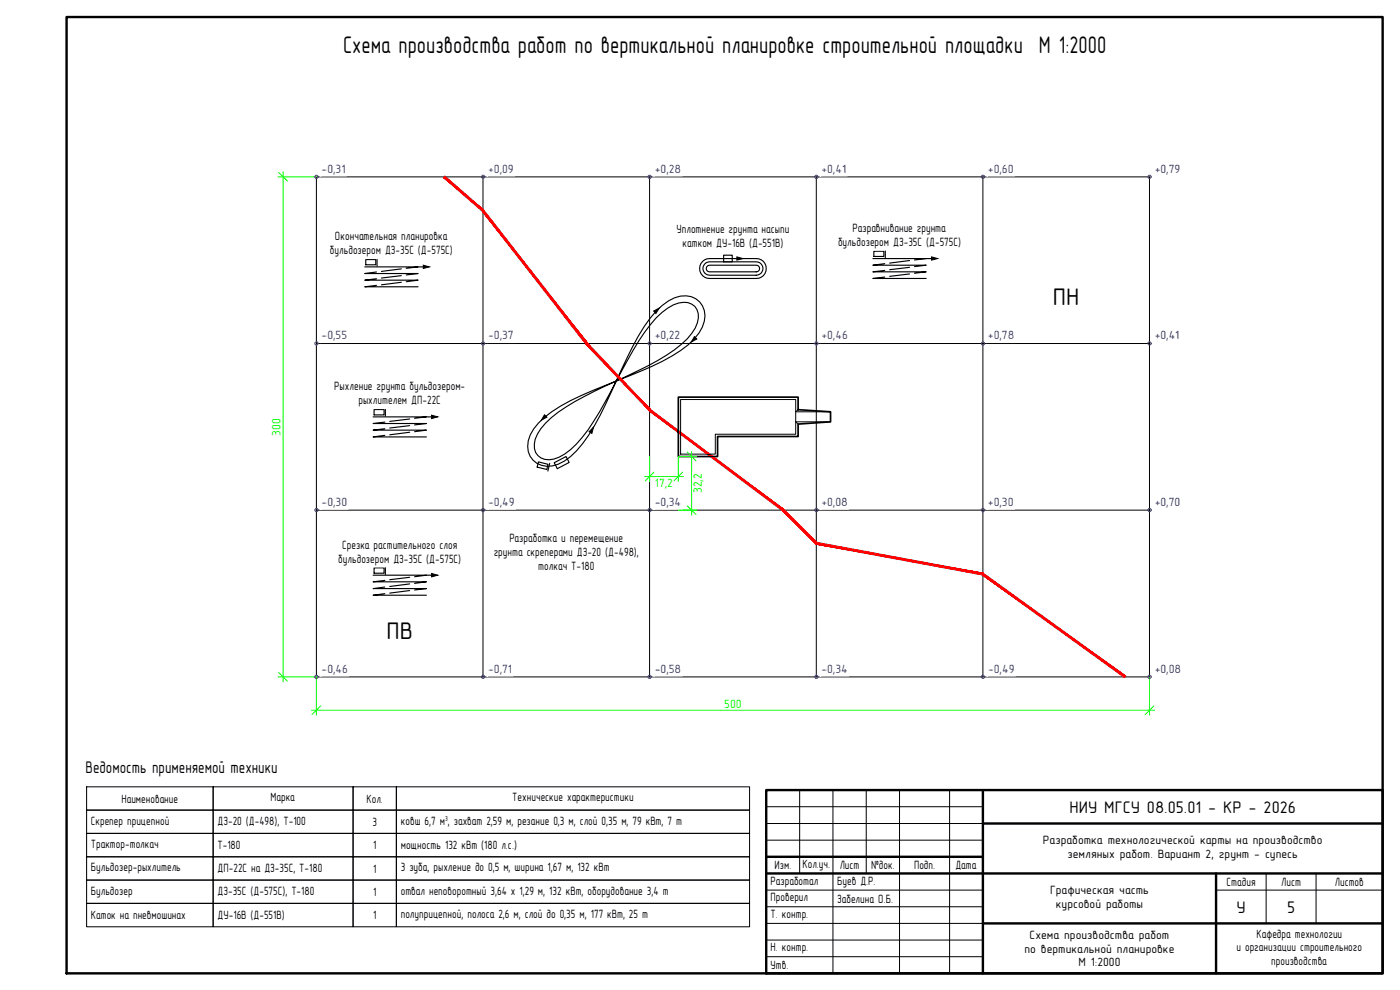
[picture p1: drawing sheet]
<svg xmlns="http://www.w3.org/2000/svg" width="420mm" height="297mm" viewBox="0 0 420 297" stroke-linecap="round" stroke-linejoin="round" font-family="sans-serif">
<g fill="none" stroke="#000" stroke-width=".34">
<path d="M109.8 77.9h3v1.5h-3zM113.2 77.5v2.4M210.9 78.4l1.3-.7 .8-.1h13.9a2.98 2.98 0 0 1 3.1 3 2.98 2.98 0 0 1-3.1 3h-13.9a2.98 2.98 0 0 1-2.8-1.9 2.98 2.98 0 0 1 .7-3.3zM211.5 79.1l.5-.3 1-.2h13.9a2.01 2.01 0 0 1 2.1 2 2.01 2.01 0 0 1-2.1 2h-13.9a2.03 2.03 0 0 1-1.9-1.3 2.03 2.03 0 0 1 .4-2.2zM212.3 79.9l.7-.3h13.9a1 1 0 0 1 1.1 1 1 1 0 0 1-1.1 1h-13.9a.99 .99 0 0 1-1-.6 .99 .99 0 0 1 .3-1.1zM217.2 76.6h2.6v2h-2.6zM262 77.6h16l-3.6 .4M262.3 75.4h3v1.5h-3zM265.5 79.1l-3.5 .5h16l-3.6 .4M265.7 75v2.4M273 78.2l-6 .7M278 77.6h1.6"/>
<path d="M109.5 80.1h16l-3.6 .4M113 81.6l-3.5 .5h16l-3.6 .4M113 83.6l-3.5 .5h16l-3.6 .4M113 85.6l-3.5 .4h16M120.4 80.7l-5.9 .7M120.4 82.7l-5.9 .7M120.4 84.7l-5.9 .8M125.5 80.1h1.5M265.5 81.1l-3.5 .5h16l-3.6 .4M265.5 83.1l-3.5 .5h16M273 80.2l-6 .7M273 82.2l-6 .7"/>
<path d="M112 125.1h16l-3.6 .4M112.3 122.9h3v1.6h-3zM115.5 126.6l-3.5 .5h16l-3.6 .4M115.5 128.6l-3.5 .5h16l-3.6 .4M115.5 130.6l-3.5 .5h16M115.7 122.5v2.4M122.9 125.7l-5.9 .7M122.9 127.7l-5.9 .7M122.9 129.7l-5.9 .8M128 125.1h1.5M161.6 126.9a9.7 9.7 0 0 0-3.1 8.6 6.2 6.2 0 0 0 9 3.8 18.1 18.1 0 0 0 7.3-6.2 93.4 93.4 0 0 0 10.2-18.8l-3.4 6.3a50.4 50.4 0 0 1-10.4 14.3 9.9 9.9 0 0 1-7.8 2.9 4.3 4.3 0 0 1-2.8-6 20.6 20.6 0 0 1 9.3-9.7l8.6-4.8 12.9-6a52.4 52.4 0 0 0 14.8-9.6 9.8 9.8 0 0 0 3.3-7.6 4.3 4.3 0 0 0-5.8-3.2 16.8 16.8 0 0 0-8.5 6.5 107.9 107.9 0 0 0-10.2 16.9l1.6-3.5a67 67 0 0 1 10.3-17.4 12.6 12.6 0 0 1 9-4.6 6.2 6.2 0 0 1 4.9 9.4 20.5 20.5 0 0 1-9.2 8.6 160.1 160.1 0 0 1-20.2 9 64.9 64.9 0 0 0-18 9.4zM161.6 138.6l2.9 .7-.4 1.6-2.9-.7z"/>
<path d="M165 139l-.6 2.3M166.3 138.8l3.6-1.8 .9 1.8-3.5 1.8zM112 172.6h16l-3.6 .4M112.3 170.4h3v1.6h-3zM115.5 174.1l-3.5 .5h16l-3.6 .4M115.5 176.1l-3.5 .5h16l-3.6 .4M115.5 178.1l-3.5 .5h16M115.7 170v2.4M122.9 173.2l-5.9 .7M122.9 175.2l-5.9 .8M122.9 177.2l-5.9 .8M128 172.6h1.5"/>
</g>
<path d="M127 79.6l1.9 .5-1.9 .4zM221.1 77.1l1.9 .5-1.9 .4zM279.6 77.1l1.8 .5-1.8 .4zM196.2 93.3l1.6-.9-1 1.7zM208.4 101l.7 .7-1.6 .9zM129.5 124.6l1.9 .5-1.9 .5zM163.4 124.4l.7 .8-1.6 .9zM176.8 129.5l1.3-1.3-.5 1.8zM129.5 172.1l1.9 .5-1.9 .5z" fill="#000" stroke="#000" stroke-width=".3"/>
<path d="M95 53.1h250v150h-250zM144.9 53.1v150M194.9 53.1v150M245 53.1v150M295 53.1v150M95 103.1h250M95 153.1h250" fill="none" stroke="#000" stroke-width=".3"/>
<path d="M294.9 172.5l42.6 30.8 .4-.5zM295.1 172l42.8 30.8-43-30.3zM244.8 163.3l50.1 9.2 .2-.5zM245.1 162.7l50 9.3-50.3-8.7zM234.9 153.3l9.9 10 .3-.6zM235.2 152.9l9.9 9.8-10.2-9.4zM194.8 123.2l40.1 30.1 .3-.4zM195.2 122.8l40 30.1-40.4-29.7zM175.8 103.3l19 19.9 .4-.4zM175.8 103.3l.5-.4 18.9 19.9zM144.7 63.4l31.1 39.9 .5-.4zM145.2 63l31.1 39.9-31.6-39.5zM133.1 53.3l11.6 10.1 .5-.4zM133.5 52.8l11.7 10.2-12.1-9.7z" fill="#f00" stroke="#f00" stroke-width=".3"/>
<g fill="#fff" stroke="#fff" stroke-width=".3">
<path d="M115.5 185.6v7l8.9-7zM115.5 192.6l8.9-7v7z"/>
<path d="M315.5 85.6v7l8.9-7zM315.5 92.6l8.9-7v7z"/>
</g>
<g fill="none" stroke="#0f0" stroke-width=".3">
<path d="M83.4 53.1h11.6M83.7 51.8l2.6 2.5M85 51.5v153.1M194.9 137v7.5M206.2 135.7l2.7 2.6M207.6 135.5v19.1M209.1 137h-5.5v7.5M193.5 143h11.6M196.3 141.7l-2.6 2.6M203.6 153.1h5.5M204.9 141.7l-2.6 2.6M206.2 151.8l2.7 2.6"/>
<path d="M83.4 203.1h11.6v11.5M83.7 201.8l2.6 2.6M93.5 213.1h253M96.3 211.8l-2.7 2.6M345 203.1v11.5M346.3 211.8l-2.6 2.6"/>
</g>
<g fill="#fff" stroke="#fff" stroke-width=".3">
<path d="M217.4 209.5v3l5.2-3zM217.4 212.5l5.2-3v3z"/>
<path d="M81.4 125.5v5.2h3zM81.4 125.5h3v5.2z"/>
<path d="M196.6 143.3v3.5l5.4-3.5zM196.6 146.8l5.4-3.5v3.5z"/>
<path d="M207.9 142.1v5.9h3.5zM207.9 142.1h3.5v5.9z"/>
</g>
<path d="M203.6 119.2h35.9v3.7l9.8 .7v3l-9.8 .6v3.8h-24.2v6h-11.7z" fill="none" stroke="#000" stroke-width=".51"/>
<path d="M204.3 119.9h34.5v10.4h-24.1v6h-10.4zM239.5 122.9l-.7 .7h10.5M249.3 126.6h-10.5l.7 .6" fill="none" stroke="#000" stroke-width=".3"/>
<g fill="#fff" stroke="#fff" stroke-width=".3">
<path d="M96.3 48.8v4l7.6-4zM96.3 52.8l7.6-4v4z"/>
<path d="M146.3 48.8v4l8.1-4zM146.3 52.8l8.1-4v4z"/>
<path d="M196.3 48.8v4l8.4-4zM196.3 52.8l8.4-4v4z"/>
<path d="M246.3 48.8v4l7.9-4zM246.3 52.8l7.9-4v4z"/>
<path d="M296.3 48.8v4l8.2-4zM296.3 52.8l8.2-4v4z"/>
<path d="M346.3 48.8v4l8.2-4zM346.3 52.8l8.2-4v4z"/>
<path d="M96.3 98.7v4.1l8.1-4.1zM96.3 102.8l8.1-4.1v4.1z"/>
<path d="M146.3 98.7v4.1l8.1-4.1zM146.3 102.8l8.1-4.1v4.1z"/>
<path d="M196.3 98.7v4.1l8.1-4.1zM196.3 102.8l8.1-4.1v4.1z"/>
<path d="M246.3 98.7v4.1l8.4-4.1zM246.3 102.8l8.4-4.1v4.1z"/>
<path d="M296.3 98.7v4.1l8.4-4.1zM296.3 102.8l8.4-4.1v4.1z"/>
<path d="M346.3 98.7v4.1l7.9-4.1zM346.3 102.8l7.9-4.1v4.1z"/>
<path d="M96.3 148.8v4l8.1-4zM96.3 152.8l8.1-4v4z"/>
<path d="M146.3 148.8v4l8.4-4zM146.3 152.8l8.4-4v4z"/>
<path d="M196.3 148.8v4l8.4-4zM196.3 152.8l8.4-4v4z"/>
<path d="M246.3 148.8v4l8.4-4zM246.3 152.8l8.4-4v4z"/>
<path d="M296.3 148.8v4l8.2-4zM296.3 152.8l8.2-4v4z"/>
<path d="M346.3 148.8v4l8.2-4zM346.3 152.8l8.2-4v4z"/>
<path d="M96.3 198.8v4l8.4-4zM96.3 202.8l8.4-4v4z"/>
<path d="M146.3 198.8v4l7.6-4zM146.3 202.8l7.6-4v4z"/>
<path d="M196.3 198.8v4l8.4-4zM196.3 202.8l8.4-4v4z"/>
<path d="M246.3 198.8v4l8.4-4zM246.3 202.8l8.4-4v4z"/>
<path d="M296.3 198.8v4l8.4-4zM296.3 202.8l8.4-4v4z"/>
<path d="M346.3 198.8v4l8.4-4zM346.3 202.8l8.4-4v4z"/>
</g>
<g fill="none" stroke="#00f" stroke-width=".3">
<circle cx="95" cy="53.1" r=".49"/>
<circle cx="145" cy="53.1" r=".49"/>
<circle cx="195" cy="53.1" r=".49"/>
<circle cx="245" cy="53.1" r=".49"/>
<circle cx="295" cy="53.1" r=".49"/>
<circle cx="345" cy="53.1" r=".49"/>
<circle cx="95" cy="103" r=".49"/>
<circle cx="145" cy="103" r=".49"/>
<circle cx="195" cy="103" r=".49"/>
<circle cx="245" cy="103" r=".49"/>
<circle cx="295" cy="103" r=".49"/>
<circle cx="345" cy="103" r=".49"/>
<circle cx="95" cy="153" r=".49"/>
<circle cx="145" cy="153" r=".49"/>
<circle cx="195" cy="153" r=".49"/>
<circle cx="245" cy="153" r=".49"/>
<circle cx="295" cy="153" r=".49"/>
<circle cx="345" cy="153" r=".49"/>
<circle cx="95" cy="203.1" r=".49"/>
<circle cx="145" cy="203.1" r=".49"/>
<circle cx="195" cy="203.1" r=".49"/>
<circle cx="245" cy="203.1" r=".49"/>
<circle cx="295" cy="203.1" r=".49"/>
<circle cx="345" cy="203.1" r=".49"/>
</g>
<g fill="#fff" stroke="#fff" stroke-width=".3">
<path d="M101.2 161.6v8.5l37.5-8.5zM101.2 170.1l37.5-8.5v8.5z"/>
<path d="M100 114.2v8.4l39.9-8.4zM100 122.6l39.9-8.4v8.4z"/>
<path d="M98.7 69v8.6l37.5-8.6zM98.7 77.6l37.5-8.6v8.6z"/>
<path d="M251.2 66.5v8.5l37.5-8.5zM251.2 75l37.5-8.5v8.5z"/>
<path d="M202.7 66.9v8.1l34.5-8.1zM202.7 75l34.5-8.1v8.1z"/>
<path d="M147.9 159.6v12l44.2-12zM147.9 171.6l44.2-12v12z"/>
</g>
<path d="M20 5.1h395v286.9h-395z" fill="none" stroke="#000" stroke-width=".72"/>
<path d="M230 237.1h185v54.9h-185zM295 237.1v54.9M230 257.1h65M295 247.1h120M230 262.1h185M295 277.1h120M365 262.1v29.9" fill="none" stroke="#000" stroke-width=".72"/>
<g fill="none" stroke="#000" stroke-width=".3">
<path d="M26 236.1h38v7h-38zM64 236.1h42v7h-42zM106 236.1h13v7h-13zM119 236.1h106v7h-106zM240 237.1v25M250 237.1v54.9M260 237.1v25M270 237.1v54.9M285 237.1v54.9M26 243.1h38v6.9h-38zM26 250h38v7.1h-38zM26 257.1h38v7h-38z"/>
<path d="M64 243.1h42v6.9h-42zM64 250h42v7.1h-42zM64 257.1h42v7h-42zM106 243.1h13v6.9h-13zM106 250h13v7.1h-13zM106 257.1h13v7h-13zM119 243.1h106v6.9h-106zM119 250h106v7.1h-106zM119 257.1h106v7h-106zM230 252.1h65M230 247.1h65M230 242h65"/>
<path d="M26 264.1h38v6.9h-38zM26 271h38v7.1h-38zM64 264.1h42v6.9h-42zM64 271h42v7.1h-42zM106 264.1h13v6.9h-13zM106 271h13v7.1h-13zM119 264.1h106v6.9h-106zM119 271h106v7.1h-106zM230 277.1h65M230 272.1h65M230 267.1h65M365 267.1h50"/>
<path d="M380 262.1v15M395 262.1v15M230 287h65M230 282.1h65"/>
</g>
<g font-size="7.2">
<text x="103" y="15.9">Схема производства работ по вертикальной планировке строительной площадки М 1:2000</text>
<text x="316" y="91.6">ПН</text>
<text x="116" y="191.6">ПВ</text>
</g>
<g font-size="5.1">
<text x="25.7" y="232">Ведомость применяемой техники</text>
<text x="321" y="243.8">НИУ МГСУ 08.05.01 - КР - 2026</text>
<text x="371.1" y="273.8">У</text>
<text x="386.2" y="273.8">5</text>
</g>
<g font-size="3.6" fill="#00f">
<text x="96.5" y="51.8">-0,31</text>
<text x="146.5" y="51.8">+0,09</text>
<text x="196.5" y="51.8">+0,28</text>
<text x="246.5" y="51.8">+0,41</text>
<text x="296.5" y="51.8">+0,60</text>
<text x="346.5" y="51.8">+0,79</text>
<text x="96.5" y="101.8">-0,55</text>
<text x="146.5" y="101.8">-0,37</text>
<text x="196.5" y="101.8">+0,22</text>
<text x="246.5" y="101.8">+0,46</text>
<text x="296.5" y="101.8">+0,78</text>
<text x="346.5" y="101.8">+0,41</text>
<text x="96.5" y="151.8">-0,30</text>
<text x="146.5" y="151.8">-0,49</text>
<text x="196.5" y="151.8">-0,34</text>
<text x="246.5" y="151.8">+0,08</text>
<text x="296.5" y="151.8">+0,30</text>
<text x="346.5" y="151.8">+0,70</text>
<text x="96.5" y="201.8">-0,46</text>
<text x="146.5" y="201.8">-0,71</text>
<text x="196.5" y="201.8">-0,58</text>
<text x="246.5" y="201.8">-0,34</text>
<text x="296.5" y="201.8">-0,49</text>
<text x="346.5" y="201.8">+0,08</text>
</g>
<g font-size="3.6">
<text x="203" y="69.9">Уплотнение грунта насыпи</text>
<text x="255.9" y="69.5">Разравнивание грунта</text>
<text x="99" y="76.3">бульдозером ДЗ-35С (Д-575С)</text>
<text x="100.5" y="72">Окончательная планировка</text>
<text x="204.9" y="74.2">катком ДУ-16В (Д-551В)</text>
<text x="251.5" y="73.8">бульдозером ДЗ-35С (Д-575С)</text>
<text x="100.3" y="117.2">Рыхление грунта бульдозером-</text>
<text x="107.6" y="121.3">рыхлителем ДП-22С</text>
<text x="102.7" y="164.6">Срезка растительного слоя</text>
<text x="148.2" y="166.9">грунта скреперами ДЗ-20 (Д-498),</text>
<text x="152.9" y="162.6">Разработка и перемещение</text>
<text x="101.5" y="168.9">бульдозером ДЗ-35С (Д-575С)</text>
<text x="161.5" y="171.1">толкач Т-180</text>
<text x="36.4" y="240.8">Наименование</text>
<text x="81.2" y="240.4">Марка</text>
<text x="110" y="240.8">Кол.</text>
<text x="153.8" y="240.4">Технические характеристики</text>
<text x="27.3" y="247.4">Скрепер прицепной</text>
<text x="65.3" y="247.6">ДЗ-20 (Д-498), Т-100</text>
<text x="111.8" y="247.8">3</text>
<text x="120.3" y="247.4">ковш 6,7 м , захват 2,59 м, резание 0,3 м, слой 0,35 м, 79 кВт, 7 т</text>
<text x="27.3" y="254.5">Трактор-толкач</text>
<text x="65.3" y="254.8">Т-180</text>
<text x="112" y="254.8">1</text>
<text x="120.3" y="254.7">мощность 132 кВт (180 л.с.)</text>
<text x="313" y="253.4">Разработка технологической карты на производство</text>
<text x="320.4" y="257.5">земляных работ. Вариант 2, грунт - супесь</text>
<text x="27.3" y="261.4">Бульдозер-рыхлитель</text>
<text x="65.3" y="261.6">ДП-22С на ДЗ-35С, Т-180</text>
<text x="112" y="261.8">1</text>
<text x="120.3" y="261.4">3 зуба, рыхление до 0,5 м, ширина 1,67 м, 132 кВт</text>
<text x="232.5" y="260.8">Изм.</text>
<text x="240.8" y="260.5">Кол.уч.</text>
<text x="252" y="260.8">Лист</text>
<text x="261.4" y="260.8">№док.</text>
<text x="274.3" y="260.8">Подп.</text>
<text x="286.7" y="260.7">Дата</text>
<text x="27.3" y="268.4">Бульдозер</text>
<text x="65.3" y="268.6">ДЗ-35С (Д-575С), Т-180</text>
<text x="112" y="268.8">1</text>
<text x="120.3" y="268.4">отвал неповоротный 3,64 х 1,29 м, 132 кВт, оборудование 3,4 т</text>
<text x="231.3" y="265.5">Разработал</text>
<text x="251.3" y="265.5">Буев Д.Р.</text>
<text x="315.1" y="268.4">Графическая часть</text>
<text x="368.1" y="265.8">Стадия</text>
<text x="384.5" y="265.8">Лист</text>
<text x="400.6" y="265.8">Листов</text>
<text x="27.3" y="275.8">Каток на пневмошинах</text>
<text x="65.3" y="275.7">ДУ-16В (Д-551В)</text>
<text x="112" y="275.8">1</text>
<text x="120.3" y="275.4">полуприцепной, полоса 2,6 м, слой до 0,35 м, 177 кВт, 25 т</text>
<text x="231.3" y="270.5">Проверил</text>
<text x="231.3" y="275.4">Т. контр.</text>
<text x="251.2" y="270.8">Забелина О.Б.</text>
<text x="316.9" y="272.5">курсовой работы</text>
<text x="309" y="281.6">Схема производства работ</text>
<text x="377.1" y="281.3">Кафедра технологии</text>
<text x="231.3" y="285.4">Н. контр.</text>
<text x="307.5" y="285.8">по вертикальной планировке</text>
<text x="371.1" y="285.4">и организации строительного</text>
<text x="231.3" y="290.8">Утв.</text>
<text x="323.6" y="290">М 1:2000</text>
<text x="381.5" y="289.6">производства</text>
</g>
<g font-size="3.6" fill="#0f0">
<text x="84.2" y="130.7" transform="rotate(-90 84.2 130.7)">300</text>
<text x="196.6" y="146">17,2</text>
<text x="210.6" y="148" transform="rotate(-90 210.6 148)">32,2</text>
<text x="217.4" y="212.3">500</text>
</g>
<text font-size="2.2" x="133.6" y="246.5">3</text>
</svg>
